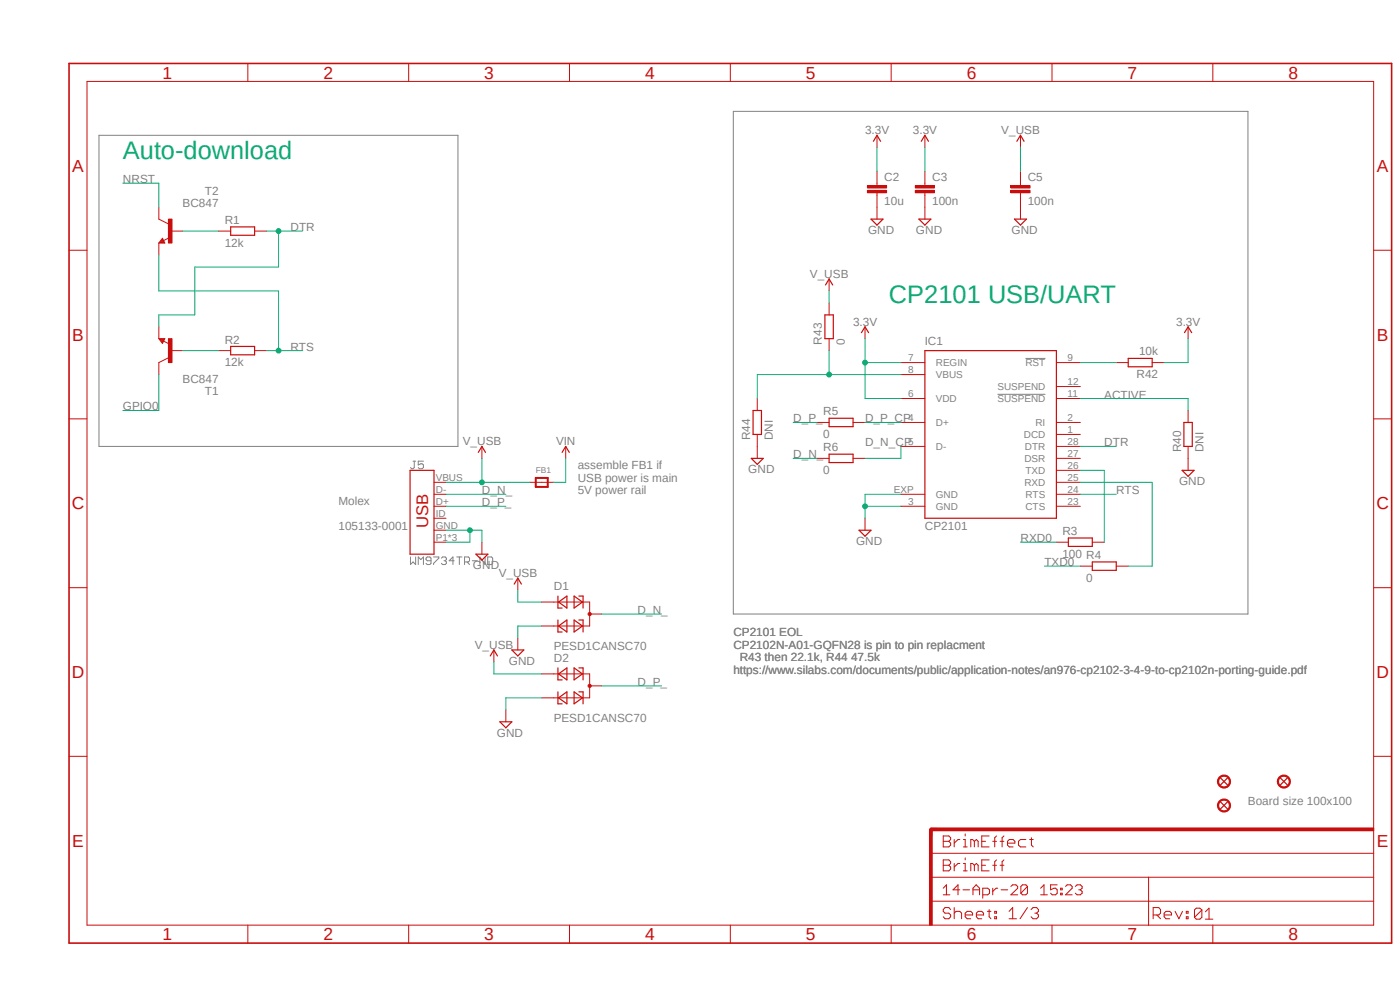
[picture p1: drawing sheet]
<svg xmlns="http://www.w3.org/2000/svg" width="297mm" height="210mm" viewBox="0 0 297 210" stroke-linecap="round" stroke-linejoin="round" font-family="sans-serif">
<path d="M14.3 13.2l281.2 187.2M295.5 13.2l-281.2 187.2" fill="none" stroke="#fff" stroke-width=".21"/>
<g fill="none" stroke="#808080" stroke-width=".21">
<path d="M21 28.7h76.2v66h-76.2zM155.6 23.6h109.2v106.7h-109.2zM217.6 76h4.2M87.6 97.8h.6M87.9 97.8v1.4l-.3 .2h-.2l-.3-.2M89.8 97.8h-1.1v.8l.6-.2h.2l.3 .2v.6l-.3 .2h-.5l-.3-.2M211.6 83.7h10.2M87.1 118.2v1.6l.5-.6 .6 .6v-1.6M88.7 119.8v-1.6l.6 .5 .5-.5v1.6M91.4 119h-.8l-.2-.3v-.3l.2-.2h.6l.2 .2v1.1l-.2 .3h-.6l-.2-.3M92 118.2h1.1v.2l-1.1 1.1v.3M93.6 118.4l.3-.2h.5l.3 .2v.3l-.3 .3"/>
<path d="M94.2 119h.2M94.4 119l.3 .2v.3l-.3 .3h-.5l-.3-.3M96.4 119h-1.1l.8-.8v1.6M96.9 118.2h1.1M97.5 118.2v1.6M98.6 119.2h.8l.2-.2v-.6l-.2-.2h-.8v1.6M99.1 119.2l.5 .6M100.2 119h1.1M102.9 118.2v1.6l-1.1-1.6v1.6M103.5 118.2h.8l.2 .2v1.1l-.2 .3h-.8z"/>
</g>
<path d="M34.7 72h-.7l.5 .6 .2-.5h-.4l.2 .2M196.2 74.4h27.9v35.5h-27.9z" fill="none" stroke="#c90d0c" stroke-width=".25"/>
<g fill="none" stroke="#c90d0c" stroke-width=".21">
<path d="M33.7 71.8h1.3l-.5 1.1zM34.7 72.3l1.2 .7M35.7 75.9l-2 1M191.1 76.9h5.1M191.1 79.5h5.1M224.1 76.9h5.1M191.1 84.5h5.1M191.1 89.6h5.1M191.1 94.7h5.1M224.1 84.5h5.1M224.1 89.6h5.1M224.1 94.7h5.1"/>
<path d="M224.1 82h5.1M224.1 92.2h5.1M224.1 97.2h5.1M224.1 99.8h5.1M191.1 107.4h5.1M191.1 104.9h5.1M224.1 107.4h5.1M224.1 102.3h5.1M224.1 104.9h5.1"/>
</g>
<path d="M35.7 71.8h.8v5.1h-.8z" fill-rule="evenodd" fill="#c90d0c"/>
<path d="M33.7 46.5l2 1M34.5 50.5l.5 1.1h-1.3zM35.9 50.4l-1.2 .7M33.7 69.3v2.5M33.7 76.9v2.6M35.7 71.8h.8v5.1h-.8zM36.2 74.4h2.6" fill="none" stroke="#c90d0c" stroke-width=".21"/>
<path d="M34.5 51.1l-.2 .2h.4l-.2-.5-.5 .6h.7" fill="none" stroke="#c90d0c" stroke-width=".25"/>
<path d="M35.7 46.5h.8v5.1h-.8z" fill-rule="evenodd" fill="#c90d0c"/>
<g fill="none" stroke="#c90d0c" stroke-width=".21">
<path d="M186.1 38.9v.5M33.7 43.9v2.6M33.7 51.6v2.5M35.7 46.5h.8v5.1h-.8zM36.2 49h2.6M46.4 49h2.5M54 49h2.6M186.1 40.9v.5M46.4 74.4h2.5M54 74.4h2.6M173.4 89.6h2.5M173.4 97.2h2.5"/>
<path d="M181 89.6h2.5M181 97.2h2.5M183.5 109.9v2.6M224.1 115h2.6M231.7 115h2.6M229.2 120.1h2.5M236.8 120.1h2.6"/>
</g>
<path d="M48.9 48.1h5.1v1.8h-5.1zM48.9 73.5h5.1v1.8h-5.1zM175.9 88.7h5.1v1.8h-5.1zM175.9 96.4h5.1v1.7h-5.1zM182.2 112.5h2.6l-1.3 1.2zM226.7 114.1h5v1.8h-5zM231.7 119.2h5.1v1.8h-5.1z" fill="none" stroke="#c90d0c" stroke-width=".25"/>
<path d="M184 40.4h4.1v.5h-4.1z" fill-rule="evenodd" fill="#c90d0c"/>
<path d="M184 40.4h4.1v.5h-4.1z" fill="none" stroke="#c90d0c" stroke-width=".21"/>
<path d="M184 39.4h4.1v.5h-4.1z" fill-rule="evenodd" fill="#c90d0c"/>
<path d="M184 39.4h4.1v.5h-4.1zM186.1 36.3v2.6M196.2 38.9v.5M186.1 41.4v2.5M196.2 40.9v.5" fill="none" stroke="#c90d0c" stroke-width=".21"/>
<path d="M194.2 40.4h4v.5h-4z" fill-rule="evenodd" fill="#c90d0c"/>
<path d="M194.2 40.4h4v.5h-4z" fill="none" stroke="#c90d0c" stroke-width=".21"/>
<path d="M194.2 39.4h4v.5h-4z" fill-rule="evenodd" fill="#c90d0c"/>
<path d="M194.2 39.4h4v.5h-4zM196.2 36.3v2.6M216.5 38.9v.5M196.2 41.4v2.5M216.5 40.9v.5" fill="none" stroke="#c90d0c" stroke-width=".21"/>
<path d="M214.5 40.4h4v.5h-4z" fill-rule="evenodd" fill="#c90d0c"/>
<path d="M214.5 40.4h4v.5h-4z" fill="none" stroke="#c90d0c" stroke-width=".21"/>
<path d="M214.5 39.4h4v.5h-4z" fill-rule="evenodd" fill="#c90d0c"/>
<path d="M214.5 39.4h4v.5h-4zM216.5 36.3v2.6M186.1 43.9v2.6M196.2 43.9v2.6M216.5 41.4v5.1" fill="none" stroke="#c90d0c" stroke-width=".21"/>
<path d="M184.8 46.5h2.5l-1.2 1.3zM194.9 46.5h2.6l-1.3 1.3zM215.2 46.5h2.6l-1.3 1.3z" fill="none" stroke="#c90d0c" stroke-width=".25"/>
<path d="M197.2 175.9h.6v20.4h-.6z" fill-rule="evenodd" fill="#c90d0c"/>
<path d="M197.2 175.9h.6v20.4h-.6z" fill="none" stroke="#c90d0c" stroke-width=".21"/>
<path d="M197.4 175.6h94v.6h-94z" fill-rule="evenodd" fill="#c90d0c"/>
<g fill="none" stroke="#c90d0c" stroke-width=".21">
<path d="M18.5 17.3h272.9v179h-272.9zM52.6 13.5v3.8M86.7 13.5v3.8M120.8 13.5v3.8M154.9 13.5v3.8M189.1 13.5v3.8M223.2 13.5v3.8M257.3 13.5v3.8M186.1 28.7v2.5M196.2 28.7v2.5M14.6 53.1h3.9M175.9 59.2v2.5"/>
<path d="M291.4 53.1h3.8M175.9 64.3v2.5M175.9 71.8v2.6M183.5 69.3v2.5M236.8 76.9h2.6M244.4 76.9h2.6M252.1 69.3v2.5M14.6 88.9h3.9M160.7 84.5v2.6M160.7 92.2v5M252.1 87.1v2.5M252.1 94.7v5.1"/>
<path d="M291.4 88.9h3.8M14.6 124.7h3.9M114.9 127.7h10.2v5.1h-10.2M125.1 130.3h2.5M291.4 124.7h3.8M14.6 160.4h3.9M197.4 175.6h94v.6h-94zM200.1 177.3h1.2l.4 .4v.4l-.4 .4 .4 .4v.4l-.4 .4h-1.2zM200.1 178.5h1.2M202.4 178.1v1.6M203.6 178.1h-.4l-.8 .8M204.4 178.1h.4v1.6"/>
<path d="M204.4 179.7h.8M204.8 176.9v.4M206.7 178.5l-.4-.4h-.3v1.6M206.7 178.5v1.2M206.7 178.5l.4-.4 .4 .4v1.2M208.3 178.5h.8M209.8 177.3h-1.5v2.4h1.5M210.6 178.5h.8M211.4 177.3l-.4 .4v2M212.2 178.5h.8M213 177.3l-.4 .4v2M213.7 178.9h1.6v-.4l-.4-.4h-.8l-.4 .4v.8l.4 .4h.8"/>
<path d="M217.6 178.1h-1.1l-.4 .4v.8l.4 .4h1.1M218.4 178.1h.8M218.8 177.7v1.6l.4 .4M291.4 160.4h3.8M52.6 196.3v3.8M86.7 196.3v3.8M120.8 196.3v3.8M154.9 196.3v3.8M189.1 196.3v3.8M197.5 191.2h93.9M197.5 186.1h93.9M197.5 181h93.9"/>
<path d="M200.1 182.4h1.2l.4 .4v.4l-.4 .4 .4 .3v.5l-.4 .3h-1.2zM200.1 183.6h1.2M200.1 188.4l.7-.7v2.1M200.1 189.8h1.4M201.7 193l-.4-.5h-.8l-.4 .5v.3l.4 .4h.8l.4 .4v.4l-.4 .4h-.8l-.4-.4M202.4 183.2v1.5M202.4 192.5v2.4M202.4 193.7l.4-.4h.8l.4 .4v1.2M203.6 183.2h-.4l-.8 .7M203.6 188.8h-1.4l1-1.1v2.1M204.3 188.8h1.4M204.4 183.2h.4v1.5"/>
<path d="M204.4 184.7h.8M204.8 194.1h1.5v-.4l-.3-.4h-.8l-.4 .4v.8l.4 .4h.8M204.8 182v.4M206.4 188.8h1.4M206.4 189.8v-1.4l.7-.7 .7 .7v1.4M206.7 183.6l-.4-.4h-.3v1.5M206.7 183.6v1.1M206.7 183.6l.4-.4 .4 .4v1.1M207.1 194.1h1.6v-.4l-.4-.4h-.8l-.4 .4v.8l.4 .4h.8M208.3 183.6h.8M208.5 189.8h1l.4-.3v-.7l-.4-.4h-1v2.1M209.5 193.3h.7"/>
<path d="M209.8 193v1.5l.4 .4M209.8 182.4h-1.5v2.3h1.5M210.6 183.6h.8M210.6 188.4v1.4M211 193.3h.4v.4h-.4zM211 194.5h.4v.4h-.4zM211.4 182.4l-.4 .4v1.9M211.7 188.4h-.4l-.7 .7M212.2 183.6h.8M212.4 188.8h1.4M213 182.4l-.4 .4v1.9M214.1 194.9h1.5"/>
<path d="M214.1 193.3l.7-.8v2.4M214.5 188l.3-.3h.7l.4 .3v.4l-1.4 1.4h1.4M218 188v1.5l-.4 .3h-.7l-.3-.3M218 188l-.4-.3h-.7l-.3 .3v1.5M218 188l-1.4 1.5M218 192.5l-1.6 2.4M218.7 193l.5-.5h.7l.4 .5v.3l-.4 .4M219.5 193.7h.4M219.9 193.7l.4 .4v.4l-.4 .4h-.7l-.5-.4M220.8 189.8h1.4M220.8 188.4l.7-.7v2.1M223.2 196.3v3.8"/>
<path d="M224.3 187.7h-1.4v1.1l1-.4 .4 .4v.7l-.4 .3h-.7l-.3-.3M225 189.5h.3v.3h-.3zM225 188.4h.3v.4h-.3zM226.1 188l.3-.3h.7l.4 .3v.4l-1.4 1.4h1.4M228.1 188l.4-.3h.7l.4 .3v.4l-.4 .4M228.9 188.8h.3M229.2 188.8l.4 .3v.4l-.4 .3h-.7l-.4-.3M243.7 186.1v10.2M244.6 194.1h1.2l.4-.4v-.7l-.4-.5h-1.2v2.4M245.4 194.1l.8 .8M247 194.1h1.5v-.4l-.3-.4h-.8l-.4 .4v.8l.4 .4h.8M249.3 193.3l.8 1.6 .8-1.6"/>
<path d="M251.7 193.3h.4v.4h-.4zM251.7 194.5h.4v.4h-.4zM255 193l-.4-.3h-.8l-.4 .3v1.6M255 193v1.6l-.4 .4h-.8l-.4-.4M255 193l-1.6 1.6M255.7 195h1.6M255.7 193.4l.8-.7v2.3M257.3 196.3v3.8"/>
</g>
<path d="M198.8 175.9h-1.3v1.3" fill="none" stroke="#c90d0c" stroke-width=".64"/>
<path d="M14.6 13.5h280.6v186.6h-280.6z" fill="none" stroke="#c90d0c" stroke-width=".34"/>
<g fill="none" stroke="#c90d0c" stroke-width=".25">
<path d="M185.3 30l.8-1.3 .7 1.3M195.5 30l.7-1.3 .8 1.3M175 66.8h1.8v5h-1.8zM175.1 60.5l.8-1.3 .8 1.3M182.8 70.6l.7-1.3 .8 1.3M239.4 76h5v1.8h-5zM251.3 70.6l.8-1.3 .7 1.3M159.4 97.2h2.5l-1.2 1.3zM159.8 87.1h1.7v5.1h-1.7zM250.8 99.8h2.5l-1.2 1.2zM251.2 89.6h1.7v5.1h-1.7zM118.4 126.4v2.6h.9"/>
<path d="M118.4 131.5v2.6h.9M118.5 132.8l1.8-1.3v2.6zM118.5 127.7l1.8-1.3v2.6zM121.8 126.4l1.8 1.3-1.8 1.3zM121.8 131.5l1.8 1.3-1.8 1.3zM122.8 126.4h.9v2.6M122.8 131.5h.9v2.6"/>
</g>
<circle cx="125.1" cy="130.3" r=".33" fill="#c90d0c"/>
<g fill="none" stroke="#c90d0c" stroke-width=".21">
<path d="M114.9 143h10.2v5h-10.2M125.1 145.5h2.5"/>
<circle cx="125.1" cy="130.3" r=".33"/>
</g>
<path d="M118.4 141.7v2.5h.9M118.4 146.8v2.5h.9M118.5 148l1.8-1.2v2.5zM118.5 143l1.8-1.3v2.5zM121.8 141.7l1.8 1.3-1.8 1.2zM121.8 146.8l1.8 1.2-1.8 1.3zM122.8 141.7h.9v2.5M122.8 146.8h.9v2.5" fill="none" stroke="#c90d0c" stroke-width=".25"/>
<circle cx="125.1" cy="145.5" r=".33" fill="#c90d0c"/>
<g fill="none" stroke="#c90d0c" stroke-width=".21">
<path d="M216.5 28.7v2.5M102.2 94.7v2.5M92.1 107.4h2.5M92.1 104.9h2.5M92.1 102.3h2.5M92.1 112.5h2.5M92.1 109.9h2.5M92.1 115h2.5M102.2 115v2.6M104.8 137.9v2.5M109.9 122.6v2.6M109.9 135.3v2.6"/>
<path d="M107.3 150.6v2.5"/>
<circle cx="125.1" cy="145.5" r=".33"/>
</g>
<path d="M215.7 30l.8-1.3 .8 1.3M87 99.8h5.1v17.8h-5.1zM101.5 96l.7-1.3 .8 1.3M101 117.6h2.5l-1.3 1.2zM104 139.1l.8-1.2 .7 1.2M108.6 137.9h2.5l-1.2 1.2zM109.1 123.9l.8-1.3 .7 1.3M106 153.1h2.6l-1.3 1.3zM271.6 165l1.5 1.5M273.1 165l-1.5 1.5" fill="none" stroke="#c90d0c" stroke-width=".25"/>
<path d="M271.3 164.9a1.4 1.4 0 0 1 2.3 .1 1.4 1.4 0 0 1-.8 2.1 1.4 1.4 0 0 1-1.8-1.3h.2a1.13 1.13 0 0 1 1.6-1.1 1.13 1.13 0 0 1 .4 1.9 1.13 1.13 0 0 1-1.9-.4l-.1-.4h-.2z" fill-rule="evenodd" fill="#c90d0c"/>
<path d="M271.3 164.9a1.4 1.4 0 0 1 2.3 .1 1.4 1.4 0 0 1-.8 2.1 1.4 1.4 0 0 1-1.8-1.3h.2a1.13 1.13 0 0 1 1.6-1.1 1.13 1.13 0 0 1 .4 1.9 1.13 1.13 0 0 1-1.9-.4l-.1-.4h-.2z" fill="none" stroke="#c90d0c" stroke-width=".21"/>
<path d="M258.9 170.1l1.5 1.5M260.4 170.1l-1.5 1.5" fill="none" stroke="#c90d0c" stroke-width=".25"/>
<path d="M258.6 170a1.4 1.4 0 0 1 2.3 .1 1.4 1.4 0 0 1-.8 2.1 1.4 1.4 0 0 1-1.8-1.3h.2a1.13 1.13 0 0 1 1.6-1.1 1.13 1.13 0 0 1 .4 1.9 1.13 1.13 0 0 1-1.9-.4l-.1-.4h-.2z" fill-rule="evenodd" fill="#c90d0c"/>
<path d="M258.6 170a1.4 1.4 0 0 1 2.3 .1 1.4 1.4 0 0 1-.8 2.1 1.4 1.4 0 0 1-1.8-1.3h.2a1.13 1.13 0 0 1 1.6-1.1 1.13 1.13 0 0 1 .4 1.9 1.13 1.13 0 0 1-1.9-.4l-.1-.4h-.2z" fill="none" stroke="#c90d0c" stroke-width=".21"/>
<path d="M258.9 165l1.5 1.5M260.4 165l-1.5 1.5" fill="none" stroke="#c90d0c" stroke-width=".25"/>
<path d="M258.6 164.9a1.4 1.4 0 0 1 2.3 .1 1.4 1.4 0 0 1-.8 2.1 1.4 1.4 0 0 1-1.8-1.3h.2a1.13 1.13 0 0 1 1.6-1.1 1.13 1.13 0 0 1 .4 1.9 1.13 1.13 0 0 1-1.9-.4l-.1-.4h-.2z" fill-rule="evenodd" fill="#c90d0c"/>
<path d="M120 94.7v2.5M112.4 102.3h5.1M258.6 164.9a1.4 1.4 0 0 1 2.3 .1 1.4 1.4 0 0 1-.8 2.1 1.4 1.4 0 0 1-1.8-1.3h.2a1.13 1.13 0 0 1 1.6-1.1 1.13 1.13 0 0 1 .4 1.9 1.13 1.13 0 0 1-1.9-.4l-.1-.4h-.2z" fill="none" stroke="#c90d0c" stroke-width=".21"/>
<path d="M119.3 96l.7-1.3 .8 1.3" fill="none" stroke="#c90d0c" stroke-width=".25"/>
<path d="M113.7 101.4h2.5v1.9h-2.5z" fill="none" stroke="#c90d0c" stroke-width=".42"/>
<path d="M38.8 49h7.6M56.6 49h7.6M59.1 49v7.6h-17.8v10.2h-7.6v2.5M38.8 74.4h7.6" fill="none" stroke="#0dab76" stroke-width=".21"/>
<circle cx="59.1" cy="49" r=".51" fill="#0dab76"/>
<g fill="none" stroke="#0dab76" stroke-width=".21">
<path d="M33.7 54.1v7.6h25.4v12.7M56.6 74.4h7.6M229.2 94.7h7.6"/>
<circle cx="59.1" cy="49" r=".51"/>
</g>
<circle cx="59.1" cy="74.4" r=".51" fill="#0dab76"/>
<g fill="none" stroke="#0dab76" stroke-width=".21">
<path d="M26.1 38.9h7.6v5M33.7 79.5v7.6h-7.6M183.5 89.6h7.6M191.1 94.7v2.5h-7.6M191.1 107.4h-7.6v2.5M229.2 104.9h7.6"/>
<circle cx="59.1" cy="74.4" r=".51"/>
</g>
<circle cx="183.5" cy="107.4" r=".51" fill="#0dab76"/>
<g fill="none" stroke="#0dab76" stroke-width=".21">
<path d="M94.6 112.5h7.6v2.5M99.7 112.5v2.5h-5.1M191.1 104.9h-7.6v2.5M114.9 132.8h-5v2.5M114.9 148h-7.6v2.6"/>
<circle cx="183.5" cy="107.4" r=".51"/>
</g>
<circle cx="99.7" cy="112.5" r=".51" fill="#0dab76"/>
<g fill="none" stroke="#0dab76" stroke-width=".21">
<path d="M175.9 74.4v5.1M191.1 79.5h-30.4v5M229.2 76.9h7.6M229.2 99.8h5.1v15.2M229.2 84.5h22.9v2.6M216.5 115h7.6M229.2 102.3h15.2v17.8h-5M221.6 120.1h7.6"/>
<circle cx="99.7" cy="112.5" r=".51"/>
</g>
<circle cx="175.9" cy="79.5" r=".51" fill="#0dab76"/>
<g fill="none" stroke="#0dab76" stroke-width=".21">
<path d="M186.1 31.2v5.1M196.2 31.2v5.1M183.5 76.9h7.6M183.5 71.8v12.7h7.6M252.1 71.8v5.1h-5.1"/>
<circle cx="175.9" cy="79.5" r=".51"/>
</g>
<circle cx="183.5" cy="76.9" r=".51" fill="#0dab76"/>
<g fill="none" stroke="#0dab76" stroke-width=".21">
<path d="M175.9 61.7v2.6M102.2 97.2v5.1M94.6 102.3h17.8M109.9 125.2v2.5h5M104.8 140.4v2.6h10.1"/>
<circle cx="183.5" cy="76.9" r=".51"/>
</g>
<circle cx="102.2" cy="102.3" r=".51" fill="#0dab76"/>
<g fill="none" stroke="#0dab76" stroke-width=".21">
<path d="M216.5 31.2v5.1M120 97.2v5.1h-2.5M168.3 89.6h5.1M168.3 97.2h5.1M94.6 107.4h12.7M94.6 104.9h12.7M127.6 130.3h12.7M127.6 145.5h12.7"/>
<circle cx="102.2" cy="102.3" r=".51"/>
</g>
<g font-size="5.4" fill="#0dab76">
<text x="26.1" y="33.8">Auto-download</text>
<text x="188.6" y="64.3">CP2101 USB/UART</text>
</g>
<g font-size="3.7" fill="#c90d0c">
<text x="34.5" y="16.7">1</text>
<text x="68.6" y="16.7">2</text>
<text x="102.7" y="16.7">3</text>
<text x="136.9" y="16.7">4</text>
<text x="171" y="16.7">5</text>
<text x="205.1" y="16.7">6</text>
<text x="239.2" y="16.7">7</text>
<text x="273.3" y="16.7">8</text>
<text x="15.3" y="36.5">A</text>
<text x="292.1" y="36.5">A</text>
<text x="15.3" y="72.3">B</text>
<text x="292.1" y="72.3">B</text>
<text x="15.2" y="108.1">C</text>
<text x="292" y="108.1">C</text>
<text x="15.2" y="143.9">D</text>
<text x="292" y="143.9">D</text>
<text x="15.3" y="179.7">E</text>
<text x="292.1" y="179.7">E</text>
<text x="34.5" y="199.5">1</text>
<text x="68.6" y="199.5">2</text>
<text x="102.7" y="199.5">3</text>
<text x="136.9" y="199.5">4</text>
<text x="171" y="199.5">5</text>
<text x="205.1" y="199.5">6</text>
<text x="239.2" y="199.5">7</text>
<text x="273.3" y="199.5">8</text>
</g>
<text font-size="3.6" fill="#c90d0c" x="90.8" y="112.1" transform="rotate(-90 90.8 112.1)">USB</text>
<g font-size="2.5" fill="#808080">
<text x="183.5" y="28.4">3.3V</text>
<text x="193.7" y="28.4">3.3V</text>
<text x="212.4" y="28.4">V_USB</text>
<text x="26.1" y="38.9">NRST</text>
<text x="43.5" y="41.4">T2</text>
<text x="187.6" y="38.5">C2</text>
<text x="197.7" y="38.5">C3</text>
<text x="218" y="38.5">C5</text>
<text x="38.7" y="43.9">BC847</text>
<text x="47.7" y="47.5">R1</text>
<text x="187.6" y="43.6">10u</text>
<text x="197.7" y="43.6">100n</text>
<text x="218" y="43.6">100n</text>
<text x="47.7" y="52.3">12k</text>
<text x="61.6" y="49">DTR</text>
<text x="184.2" y="49.7">GND</text>
<text x="194.3" y="49.7">GND</text>
<text x="214.6" y="49.7">GND</text>
<text x="171.8" y="58.9">V_USB</text>
<text x="181" y="69.1">3.3V</text>
<text x="249.5" y="69.1">3.3V</text>
<text x="47.7" y="77.7">12k</text>
<text x="47.7" y="72.9">R2</text>
<text x="61.6" y="74.4">RTS</text>
<text x="174.4" y="73.1" transform="rotate(-90 174.4 73.1)">R43</text>
<text x="179.2" y="73.1" transform="rotate(-90 179.2 73.1)">0</text>
<text x="196.2" y="73.1">IC1</text>
<text x="241.6" y="75.4">10k</text>
<text x="38.7" y="81.2">BC847</text>
<text x="43.5" y="83.8">T1</text>
<text x="241.1" y="80.2">R42</text>
<text x="26.1" y="87.1">GPIO0</text>
<text x="168.3" y="89.6">D_P_</text>
<text x="174.6" y="88.1">R5</text>
<text x="183.5" y="89.6">D_P_CP</text>
<text x="234.3" y="84.5">ACTIVE</text>
<text x="98.2" y="94.4">V_USB</text>
<text x="118" y="94.4">VIN</text>
<text x="159.2" y="93.4" transform="rotate(-90 159.2 93.4)">R44</text>
<text x="164" y="93.4" transform="rotate(-90 164 93.4)">DNI</text>
<text x="174.6" y="92.9">0</text>
<text x="174.6" y="95.8">R6</text>
<text x="183.5" y="94.7">D_N_CP</text>
<text x="234.3" y="94.7">DTR</text>
<text x="250.6" y="96" transform="rotate(-90 250.6 96)">R40</text>
<text x="255.4" y="96" transform="rotate(-90 255.4 96)">DNI</text>
<text x="122.6" y="99.5">assemble FB1 if</text>
<text x="158.8" y="100.4">GND</text>
<text x="168.3" y="97.2">D_N_</text>
<text x="174.6" y="100.5">0</text>
<text x="71.8" y="107.1">Molex</text>
<text x="102.2" y="107.4">D_P_</text>
<text x="102.2" y="104.9">D_N_</text>
<text x="122.6" y="102.2">USB power is main</text>
<text x="122.6" y="104.9">5V power rail</text>
<text x="236.8" y="104.9">RTS</text>
<text x="250.2" y="103">GND</text>
<text x="71.8" y="112.5">105133-0001</text>
<text x="196.2" y="112.5">CP2101</text>
<text x="225.4" y="113.5">R3</text>
<text x="181.6" y="115.7">GND</text>
<text x="216.5" y="115">RXD0</text>
<text x="225.4" y="118.3">100 R4</text>
<text x="100.3" y="120.7">GND</text>
<text x="105.8" y="122.4">V_USB</text>
<text x="117.5" y="125.2">D1</text>
<text x="221.6" y="120.1">TXD0</text>
<text x="230.5" y="123.4">0</text>
<text x="135.3" y="130.3">D_N_</text>
<text x="100.7" y="137.6">V_USB</text>
<text x="117.5" y="137.9">PESD1CANSC70</text>
<text x="155.6" y="135">CP2101 EOL</text>
<text x="155.6" y="137.6">CP2102N-A01-GQFN28 is pin to pin replacment</text>
<text x="108" y="141.1">GND</text>
<text x="117.5" y="140.4">D2</text>
<text x="155.6" y="143">https://www.silabs.com/documents/public/application-notes/an976-cp2102-3-4-9-to-cp2102n-porting-guide.pdf</text>
<text x="156.9" y="140.3">R43 then 22.1k, R44 47.5k</text>
<text x="135.3" y="145.5">D_P_</text>
<text x="117.5" y="153.1">PESD1CANSC70</text>
<text x="105.4" y="156.3">GND</text>
<text x="264.8" y="170.9">Board size 100x100</text>
</g>
<g font-size="2.1" fill="#808080">
<text x="192.7" y="76.6">7</text>
<text x="198.5" y="77.7">REGIN</text>
<text x="217.6" y="77.7">RST</text>
<text x="226.5" y="76.6">9</text>
<text x="192.7" y="79.1">8</text>
<text x="198.5" y="80.2">VBUS</text>
<text x="211.6" y="82.8">SUSPEND</text>
<text x="226.5" y="81.7">12</text>
<text x="192.7" y="84.2">6</text>
<text x="192.7" y="89.3">4</text>
<text x="198.5" y="85.3">VDD</text>
<text x="211.6" y="85.3">SUSPEND</text>
<text x="226.5" y="84.2">11</text>
<text x="226.5" y="89.3">2</text>
<text x="192.7" y="94.4">5</text>
<text x="198.5" y="90.4">D+</text>
<text x="198.5" y="95.5">D-</text>
<text x="217.2" y="92.9">DCD</text>
<text x="217.4" y="95.5">DTR</text>
<text x="219.7" y="90.4">RI</text>
<text x="226.5" y="91.8">1</text>
<text x="226.5" y="94.4">28</text>
<text x="92.5" y="102">VBUS</text>
<text x="217.3" y="98">DSR</text>
<text x="217.6" y="100.5">TXD</text>
<text x="226.5" y="96.9">27</text>
<text x="226.5" y="99.4">26</text>
<text x="226.5" y="102">25</text>
<text x="92.5" y="107.1">D+</text>
<text x="92.5" y="104.5">D-</text>
<text x="189.7" y="104.5">EXP</text>
<text x="192.7" y="107.1">3</text>
<text x="198.5" y="105.6">GND</text>
<text x="217.3" y="103.1">RXD</text>
<text x="217.6" y="105.6">RTS</text>
<text x="226.5" y="104.5">24</text>
<text x="226.5" y="107.1">23</text>
<text x="92.5" y="112.1">GND</text>
<text x="92.5" y="109.6">ID</text>
<text x="198.5" y="108.2">GND</text>
<text x="217.6" y="108.2">CTS</text>
<text x="92.5" y="114.7">P1*3</text>
</g>
<text font-size="1.8" fill="#808080" x="113.7" y="100.4">FB1</text>
</svg>
